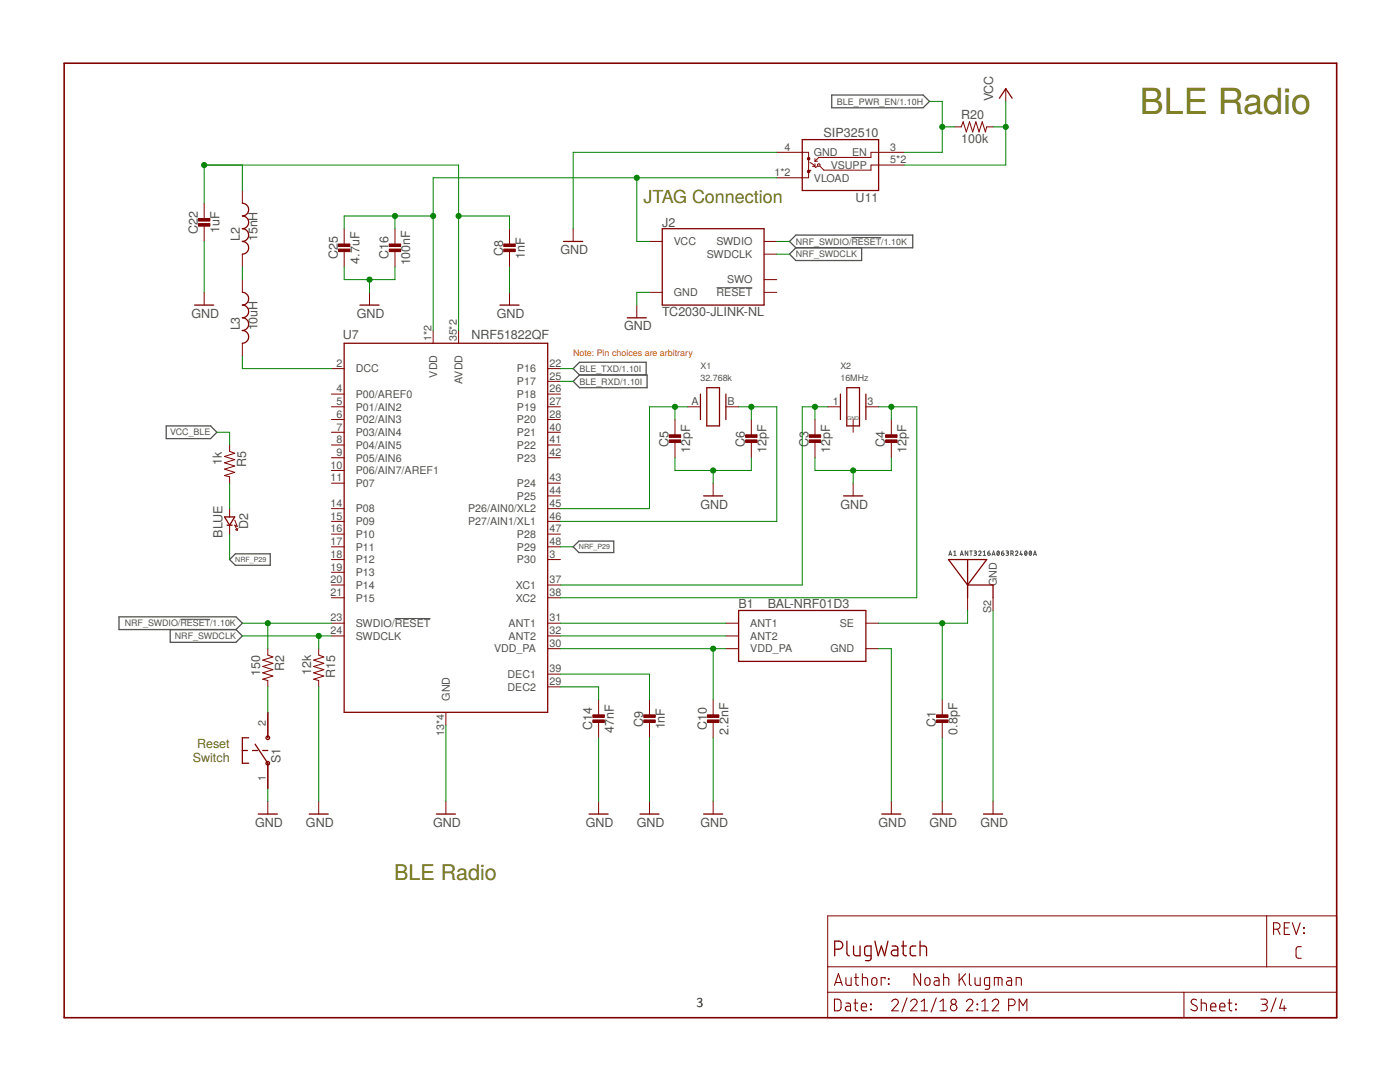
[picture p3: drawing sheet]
<svg xmlns="http://www.w3.org/2000/svg" width="279mm" height="216mm" viewBox="0 0 279 216" stroke-linecap="round" stroke-linejoin="round" font-family="sans-serif">
<g fill="none" stroke="#505050" stroke-width=".2">
<path d="M143 57.4h7.1M169.9 47.4h6M189.4 110.8l.3-.9 .2 .9M189.4 110.6h.5M190.3 110.8h.5M190.3 110.1l.3-.2v.9M191.6 110.8l.3-.9 .3 .9M191.7 110.6h.5M193.1 109.9v.9l-.5-.9v.9M193.5 109.9h.5M193.8 109.9v.9M194.4 109.9l.4 .1 .1 .1-.1 .2h-.3"/>
<path d="M194.6 110.3l.3 .3-.2 .2h-.3M195.3 110.1a.25 .25 0 0 1 .4-.2 .25 .25 0 0 1 0 .4l-.4 .5h.5M196.2 110.8h.5M196.2 110.1l.3-.2v.9M197.1 110.3h.3a.24 .24 0 0 1 .2 .3 .24 .24 0 0 1-.3 .2 .24 .24 0 0 1-.2-.2zM197.5 109.9l-.2 .2-.2 .2M198 110.8l.3-.9 .3 .9M198.1 110.6h.4M199.1 110a.4 .4 0 0 1 .4 .4 .4 .4 0 0 1-.4 .4l-.2-.4zM199.4 110.1l-.4 .5M199.9 110.3h.3a.24 .24 0 0 1 .2 .3 .24 .24 0 0 1-.3 .2 .24 .24 0 0 1-.2-.2zM200.3 109.9l-.3 .2-.1 .2"/>
<path d="M200.8 109.9l.5 .1-.1 .3h-.3M201 110.3l.2 .1v.3l-.4 .1M201.7 110.4h.3M202 110.4l.2-.1v-.3l-.5-.1v.9M202 110.4l.2 .4M202.6 110.1a.25 .25 0 0 1 .4-.2 .25 .25 0 0 1 .1 .4l-.5 .5h.5M203.8 109.9l-.2 .7h.4M203.9 110.4v.4M204.6 110a.41 .41 0 0 1 .4 .4 .41 .41 0 0 1-.4 .4l-.1-.4zM204.9 110.1l-.4 .5M205.5 110a.4 .4 0 0 1 .4 .4 .4 .4 0 0 1-.4 .4l-.1-.4zM205.8 110.1l-.4 .5"/>
<path d="M206.2 110.8l.3-.9 .3 .9M206.3 110.6h.5M36 123.6h6M78.8 123.4h7.1"/>
</g>
<path d="M166 19h18.2l1.3 1.2-1.3 1.3h-18.2zM157.6 48.2l1.2-1.3h23.4v2.5h-23.4zM158.8 49.4l-1.2 1.3 1.2 1.3h13.2v-2.6M114.4 76.1l1.3-1.3h13.4v2.6h-13.4zM115.7 74.8l-1.3-1.2 1.3-1.3h13.2v2.5M33.2 85h8.8l1.3 1.3-1.3 1.2h-8.8zM45.8 111.7l1.2-1.2h6.9v2.3h-6.9zM114.4 109.1l1.1-1.1h7v2.3h-7zM23.7 123.1h23.4l1.3 1.3-1.3 1.2h-23.4zM34 125.6v2.6h13.1l1.3-1.3-1.3-1.3" fill="none" stroke="#505050" stroke-width=".25"/>
<g fill="none" stroke="#800000" stroke-width=".25">
<path d="M199.5 19.6l1.2-1.9 1.3 1.9M160.1 27.9h15.2v10.1h-15.2zM48.4 40.6a1.27 1.27 0 0 1 1.2 1.2 1.27 1.27 0 0 1-1.2 1.3 1.27 1.27 0 0 1 1.2 1.3 1.27 1.27 0 0 1-1.2 1.2 1.27 1.27 0 0 1 1.2 1.3 1.27 1.27 0 0 1-1.2 1.3 1.27 1.27 0 0 1 1.2 1.2 1.27 1.27 0 0 1-1.2 1.3M48.4 58.3a1.27 1.27 0 0 1 1.2 1.3 1.27 1.27 0 0 1-1.2 1.3 1.27 1.27 0 0 1 1.2 1.2 1.27 1.27 0 0 1-1.2 1.3 1.27 1.27 0 0 1 1.2 1.3 1.27 1.27 0 0 1-1.2 1.3 1.27 1.27 0 0 1 1.2 1.2 1.27 1.27 0 0 1-1.2 1.3M112.5 48.2h3.8M132.2 45.6h20.3v15.3h-20.3zM38.8 60.9h3.9M68.7 68.5h40.6v73.6h-40.6zM71.8 60.9h3.8M99.8 60.9h3.8M125.2 63.4h3.8M139.8 78.6v5.1"/>
<path d="M141.1 77.4h2.5v7.6h-2.5zM144.9 78.6v5.1M167.7 78.6v5.1M169 77.4h2.5v7.6h-2.5zM172.8 78.6v5.1M140.4 99h3.8M168.4 99h3.8M44.8 103.1h2l-1 1.7zM45.3 104.8h1M189.3 111.7h7.6l-3.8 5zM193.1 111.7v7.6M193.1 116.7h5.1v2.6"/>
<path d="M147.4 121.8h25.4v10.2h-25.4zM48.4 149.8h1M49.6 147.2h-1.2v5.1h1.2M50.4 149.8h1M50.9 148.5l2.5 3.8v5.1M52.4 149.8h1M53.4 142.1v5.1M51.5 162.4h3.9M61.7 162.4h3.8M87.1 162.4h3.8M117.6 162.4h3.8M127.7 162.4h3.8"/>
<path d="M140.4 162.4h3.8M176 162.4h3.8M186.1 162.4h3.8M196.3 162.4h3.8M166.6 189.4h.8a.8 .8 0 0 0 .8-.8 .8 .8 0 0 0-.8-.8h-.8v2.9M169 187.8v2.4l.1 .3 .4 .2M170.3 188.8l.1 1.6 .4 .3h.8v-1.9M173.8 190.7h-.9l-.3-.2v-1.2l.2-.5h1v2.4a.47 .47 0 0 1-.4 .5h-.7M174.6 187.8l.7 2.9 .6-1.9 .7 1.9 .6-2.9M178 188.8h.8l.4 .3v1.6h-.8a.57 .57 0 0 1-.5-.6 .57 .57 0 0 1 .5-.5h.8M179.9 188.8h1M180.3 187.8v2.6l.3 .3h.3"/>
<path d="M182.8 188.8h-1l-.1 .5v1.2l.3 .2h.8M183.6 188.8h.8a.47 .47 0 0 1 .5 .5v1.4M183.6 187.8v2.9"/>
<circle cx="53.4" cy="152.3" r=".36"/>
<circle cx="53.4" cy="147.2" r=".36"/>
</g>
<g fill="none" stroke="#800000" stroke-width=".2">
<path d="M200.7 17.7v2.5M48.4 38v2.6M155 30.4h6.4v1M161.4 31.9v3.6h-6.4M161.6 32.4l1 .8M161.8 34l-.4 .2M162.1 33.2h.5M162.6 31.7v.5M162.6 32.7v.5M162.6 32.2h.6M163.2 33.2l-.5 .2M180.4 30.4h-6.6v1h-10.4l-.8 .8"/>
<path d="M180.4 32.9h-6.6v1.1h-9.4l-.7-.8M190.6 25.3h1.2l.4-1 .6 2 .7-2 .6 2 .7-2 .6 2 .6-2 .7 2 .2-1h1.3M40.7 40.6v3M40.7 44.9v3.3M40.7 58.3v2.6M48.4 50.7v2.6M48.4 55.8v2.5M68.7 45.6v3.1M68.7 50v3.3M73.7 58.3v2.6M78.8 45.6v3.1M78.8 50v3.3"/>
<path d="M101.7 45.6v3.1M101.7 50v3.3M101.7 58.3v2.6M114.4 45.6v2.6M129.6 58.3h2.6M129.6 48.2h2.6M152.5 58.3h2.5M152.5 50.7h2.5M152.5 48.2h2.5M152.5 55.8h2.5M48.4 68.5v2.5M66.1 73.6h2.6"/>
<path d="M66.1 78.6h2.6M86.4 66v2.5M91.5 66v2.5M109.3 73.6h2.5M109.3 78.6h2.5M109.3 76.1h2.5M127.1 60.9v2.5M45.8 88.8v1.3l1 .3-2 .7 2 .6-2 .7 2 .6-2 .6 2 .7-2 .6 1 .2v1.3M66.1 81.2h2.6M66.1 83.7h2.6M66.1 86.3h2.6M66.1 88.8h2.6"/>
<path d="M66.1 91.3h2.6M66.1 93.9h2.6M66.1 96.4h2.6M109.3 81.2h2.5M109.3 83.7h2.5M109.3 86.3h2.5M109.3 88.8h2.5M109.3 91.3h2.5M109.3 96.4h2.5M109.3 99h2.5M134.7 83.7v3.1M134.7 88v3.3"/>
<path d="M137.2 81.2h2.6M142.3 96.4v2.6M144.9 81.2h2.5M149.9 83.7v3.1M149.9 88v3.3M162.6 83.7v3.1M162.6 88v3.3M165.2 81.2h2.5M170.3 83.7v2.6M170.3 96.4v2.6M172.8 81.2h2.5M177.9 83.7v3.1"/>
<path d="M177.9 88v3.3M45.8 101.5v1.6M45.8 104.8v1.8M46.8 103.8l.5 1.3-.5-.3 .5 1M47 105.7l.3 .1M47.5 105.4l-.2 .4M66.1 101.5h2.6M66.1 104h2.6M66.1 106.6h2.6M66.1 109.1h2.6M66.1 111.7h2.6M66.1 114.2h2.6"/>
<path d="M66.1 116.7h2.6M66.1 119.3h2.6M109.3 101.5h2.5M109.3 104h2.5M109.3 106.6h2.5M109.3 109.1h2.5M109.3 111.7h2.5M109.3 116.7h2.5M109.3 119.3h2.5M193.1 119.3v2.5M198.2 119.3v2.5M53.4 129.4v1.3l1.1 .4-2.1 .6 2.1 .7-2.1 .6 2.1 .6-2.1 .7 2.1 .6-2.1 .6 1 .3v1.3"/>
<path d="M63.6 129.4v1.3l1 .4-2 .6 2 .7-2 .6 2 .6-2 .7 2 .6-2 .6 1 .3v1.3M66.1 124.4h2.6M66.1 126.9h2.6M109.3 124.4h2.5M109.3 126.9h2.5M109.3 129.4h2.5M109.3 134.5h2.5M109.3 137.1h2.5M119.5 139.6v3M129.6 139.6v3M142.3 139.6v3M144.9 124.4h2.5"/>
<path d="M144.9 126.9h2.5M144.9 129.4h2.5M172.8 124.4h2.5M172.8 129.4h2.5M188 139.6v3M53.4 142.1v5.1M53.4 152.3v5.1M53.4 159.9v2.5M63.6 159.9v2.5M89 142.1v2.6M89 159.9v2.5M119.5 143.9v3.3"/>
<path d="M119.5 159.9v2.5M129.6 143.9v3.3M129.6 159.9v2.5M142.3 143.9v3.3M142.3 159.9v2.5M177.9 159.9v2.5M188 143.9v3.3M188 159.9v2.5M198.2 159.9v2.5M165.2 182.8h101.6v20.3h-101.6zM165.2 192.9h101.6M165.2 198h101.6"/>
<path d="M236.3 198v5.1M252.8 182.8v10.1"/>
<circle cx="163.4" cy="32.9" r=".25"/>
</g>
<g fill="#800000" stroke="#800000" stroke-width=".2">
<path d="M141.2 142.6h2.3v.6h-2.3z"/>
<path d="M141.2 143.7h2.3v.5h-2.3z"/>
<path d="M118.3 142.6h2.3v.6h-2.3z"/>
<path d="M118.3 143.7h2.3v.5h-2.3z"/>
<path d="M77.7 48.7h2.3v.5h-2.3z"/>
<path d="M77.7 49.7h2.3v.5h-2.3z"/>
<path d="M186.9 142.6h2.3v.6h-2.3z"/>
<path d="M186.9 143.7h2.3v.5h-2.3z"/>
<path d="M39.6 43.6h2.3v.5h-2.3z"/>
<path d="M39.6 44.6h2.3v.5h-2.3z"/>
<path d="M67.5 48.7h2.3v.5h-2.3z"/>
<path d="M67.5 49.7h2.3v.5h-2.3z"/>
<path d="M161.5 86.8h2.3v.5h-2.3z"/>
<path d="M161.5 87.8h2.3v.5h-2.3z"/>
<path d="M176.7 86.8h2.3v.5h-2.3z"/>
<path d="M176.7 87.8h2.3v.5h-2.3z"/>
<path d="M133.6 86.8h2.2v.5h-2.2z"/>
<path d="M133.6 87.8h2.2v.5h-2.2z"/>
<path d="M148.8 86.8h2.3v.5h-2.3z"/>
<path d="M148.8 87.8h2.3v.5h-2.3z"/>
<path d="M100.5 48.7h2.3v.5h-2.3z"/>
<path d="M100.5 49.7h2.3v.5h-2.3z"/>
<path d="M128.5 142.6h2.3v.6h-2.3z"/>
<path d="M128.5 143.7h2.3v.5h-2.3z"/>
</g>
<path d="M12.8 12.6h254v190.5h-254z" fill="none" stroke="#800000" stroke-width=".32"/>
<g fill="none" stroke="#800000" stroke-width=".21">
<path d="M166.5 199.4h.9l.4 .4 .1 1.3-.2 .3-.3 .3h-.9zM166.5 196.6l.8-2.3 .8 2.3M166.8 196h1.1M168.8 195.1v1.3l.4 .2h.7v-1.5M170.5 195.1h.8M170.7 199.4v2.1l.5 .2M170.8 194.3v2.1l.5 .2M172.1 195.1l.9 .1 .1 .3v1.1M172.1 194.3v2.3M174.1 195.2l.5-.1a.92 .92 0 0 1 .2 1.5h-.4l-.3-.2-.1-.3zM176.6 195.3v-.2h-.7v1.5M177.3 195.3l.1 .1z"/>
<path d="M177.3 196.3l.1 .1zM178 199.9a.65 .65 0 0 1 .9-.5 .65 .65 0 0 1 .2 1l-1.1 1.3h1.3M181 199.1l-1 2.9M181.7 199.9a.64 .64 0 0 1 1-.5 .64 .64 0 0 1 .1 1l-1.1 1.3h1.3M183.7 194.3v2.3l-1.3-2.3v2.3M183.8 199.9l.7-.5v2.3M184.7 195.2l.5-.1a.92 .92 0 0 1 .2 1.5h-.4l-.4-.3zM186.5 195.1h.7l.2 .2v1.3h-.6a.46 .46 0 0 1-.4-.4 .46 .46 0 0 1 .4-.5h.6M186.9 199.1l-1.1 2.9M187.6 199.9l.6-.5v2.3M188.3 195.1l1 .1 .1 1.4M188.3 194.3v2.3"/>
<path d="M191.4 194.3v2.3M191.9 195.2l.8 1.4M192.7 194.3l-1.3 1.4M192.9 199.9a.64 .64 0 0 1 .9-.5 .64 .64 0 0 1 .2 1l-1.1 1.3h1.3M193.5 194.3v2.1l.3 .2M194.6 195.1v1.1l.1 .3 .3 .1h.6v-1.5M195.9 199.9l.7-.5v2.3M197.5 196.6h-.8l-.2-.2v-1.1l.2-.2h.8v1.9l-.2 .4h-.7M198 199.9a.64 .64 0 0 1 .9-.5 .64 .64 0 0 1 .2 1l-1.1 1.3h1.3M198.4 196.6v-1.5l1.5 .1 .1 1.4M199.2 195.1v1.5M201 195.1h.7l.2 .4v1.1h-.6a.46 .46 0 0 1-.4-.4 .46 .46 0 0 1 .4-.5h.6"/>
<path d="M202.8 196.6v-1.5l.9 .1 .1 1.4M238.8 199.6a.58 .58 0 0 0-.9-.1 .58 .58 0 0 0 .1 .8l.7 .4a.54 .54 0 0 1 .2 .8 .54 .54 0 0 1-.8 .2l-.4-.3M239.7 199.4v2.3M245.3 199.4l.1 2.1 .5 .2M251.6 199.4h.8a.52 .52 0 0 1 .5 .5 .52 .52 0 0 1-.5 .5h-.5M254.2 185.4h.6a.65 .65 0 0 0 .7-.6 .65 .65 0 0 0-.7-.7h-.6v2.4M254.7 199.1l-1.1 2.9M255 185.4l.5 1.1M255.9 199.4l-.5 1.8h1.3M256.3 185.2h.8M257.4 184.1h-1.1v2.4h1.1M257.9 184.1l.8 2.4 .8-2.4"/>
<path d="M259.7 188.9h-.7l-.3 .5v1.5l.3 .3h.7M260.2 185.1l.1 .1zM260.2 186.1l.1 .2zM168.8 200.2h.7l.2 .3v1.2h-.6a.46 .46 0 0 1-.4-.5 .46 .46 0 0 1 .4-.4h.6M170.4 200.2h.8M171.9 200.9h1a.54 .54 0 0 0-.3-.7 .54 .54 0 0 0-.7 .5l.1 .9 .9 .1M173.7 200.3l.2 .2zM173.7 201.4l.2 .1zM183.8 201.7h1.3M187.6 201.7h1.3M195 201.4l.1 .1zM195 200.3l.1 .2z"/>
<path d="M195.9 201.7h1.3M201.3 200.7h.7a.65 .65 0 0 0 .6-.7 .65 .65 0 0 0-.6-.6h-.7v2.3M203.4 201.7v-2.3l.8 1.3 .7-1.3v2.3M239.7 200.2l1 .1 .1 1.4M241.6 200.9h1.1a.54 .54 0 0 0-.4-.7 .54 .54 0 0 0-.7 .5l.1 .9 1 .1M243.4 200.9h1.1a.54 .54 0 0 0-.4-.7 .54 .54 0 0 0-.7 .5l.1 .9 1 .1M245.1 200.2h.8M246.6 201.4l.1 .1zM246.6 200.3l.1 .2zM252.3 200.4a.65 .65 0 0 1 .6 .7 .65 .65 0 0 1-.6 .6h-.7M256.3 200.7v1"/>
<circle cx="190.3" cy="199.9" r=".52"/>
<circle cx="190.3" cy="201" r=".65"/>
</g>
<g fill="#800000" stroke="#800000" stroke-width=".2">
<circle cx="161.4" cy="31.7" r=".25"/>
<circle cx="161.4" cy="34.2" r=".25"/>
</g>
<g fill="none" stroke="#008000" stroke-width=".2">
<path d="M48.4 32.9v5.1M127.1 35.5v12.7h2.5M155 30.4h-40.6v15.2M155 35.5h-68.6v30.5M185.5 20.2h2.5v10.2h-7.6M188 25.3h2.6M198.2 25.3h2.5M200.7 20.2v12.7h-20.3M40.7 40.6v-7.7h50.8v33.1M40.7 48.2v10.1M48.4 53.3v2.5M68.7 53.3v2.5h10.1v-2.5"/>
<path d="M73.7 55.8v2.5M78.8 43.1v2.5M86.4 43.1h-17.7v2.5M91.5 43.1h10.2v2.5M101.7 53.3v5M129.6 58.3h-2.5v2.6M155 50.7h2.6M155 48.2h2.6M48.4 71v2.6h17.7M111.8 76.1h2.6M111.8 73.6h2.6M43.3 86.3h2.5v2.5"/>
<path d="M45.8 96.4v5.1M134.7 91.3v2.6h15.2v-2.6M134.7 81.2v2.5M137.2 81.2h-7.6v20.3h-17.8M142.3 93.9v2.5M147.4 81.2h7.6v22.8h-43.2M149.9 81.2v2.5M162.6 91.3v2.6h15.3v-2.6M162.6 81.2v2.5M165.2 81.2h-5.1v35.5h-48.3M170.3 93.9v2.5M175.3 81.2h7.7v38.1h-71.2"/>
<path d="M177.9 81.2v2.5M45.8 106.6v5.1M111.8 109.1h2.6M48.4 124.4h17.7M48.4 126.9h17.7M53.4 124.4v5M53.4 137.1v5M63.6 126.9v2.5M63.6 137.1v22.8M111.8 129.4h33.1M111.8 137.1h7.7v2.5M111.8 134.5h17.8v5.1"/>
<path d="M111.8 124.4h33.1M111.8 126.9h33.1M142.3 129.4v10.2M175.3 129.4h2.6v30.5M188 124.4v15.2M193.1 121.8v2.6h-17.8M198.2 121.8v38.1M53.4 157.4v2.5M89 144.7v15.2M119.5 147.2v12.7M129.6 147.2v12.7M142.3 147.2v12.7"/>
<path d="M188 147.2v12.7"/>
</g>
<g fill="#008000" stroke="#008000" stroke-width=".2">
<circle cx="40.7" cy="32.9" r=".51"/>
<circle cx="91.5" cy="43.1" r=".51"/>
<circle cx="188" cy="25.3" r=".51"/>
<circle cx="73.7" cy="55.8" r=".51"/>
<circle cx="170.3" cy="93.9" r=".51"/>
<circle cx="142.3" cy="93.9" r=".51"/>
<circle cx="188" cy="124.4" r=".51"/>
<circle cx="162.6" cy="81.2" r=".51"/>
<circle cx="177.9" cy="81.2" r=".51"/>
<circle cx="149.9" cy="81.2" r=".51"/>
<circle cx="134.7" cy="81.2" r=".51"/>
<circle cx="63.6" cy="126.9" r=".51"/>
<circle cx="53.4" cy="124.4" r=".51"/>
<circle cx="200.7" cy="25.3" r=".51"/>
<circle cx="127.1" cy="35.5" r=".51"/>
<circle cx="78.8" cy="43.1" r=".51"/>
<circle cx="86.4" cy="43.1" r=".51"/>
<circle cx="142.3" cy="129.4" r=".51"/>
</g>
<text font-size="7.2" fill="#808000" x="227.5" y="22.8">BLE Radio</text>
<text font-size="4.3" fill="#808000" x="78.7" y="175.6">BLE Radio</text>
<text font-size="3.6" fill="#808000" x="128.4" y="40.6">JTAG Connection</text>
<text font-size="2.7" x="139" y="200.9">3</text>
<g font-size="2.5" fill="#505050">
<text x="191.8" y="23.8">R20</text>
<text x="198.2" y="20.2" transform="rotate(-90 198.2 20.2)">VCC</text>
<text x="164.4" y="27.3">SIP32510</text>
<text x="191.8" y="28.6">100k</text>
<text x="170.8" y="40.3">U11</text>
<text x="39.5" y="46.6" transform="rotate(-90 39.5 46.6)">C22</text>
<text x="43.8" y="46.5" transform="rotate(-90 43.8 46.5)">1uF</text>
<text x="132.2" y="45.4">J2</text>
<text x="47.9" y="48.2" transform="rotate(-90 47.9 48.2)">L2</text>
<text x="51.4" y="48.2" transform="rotate(-90 51.4 48.2)">15nH</text>
<text x="67.4" y="51.7" transform="rotate(-90 67.4 51.7)">C25</text>
<text x="71.7" y="52.6" transform="rotate(-90 71.7 52.6)">4.7uF</text>
<text x="77.6" y="51.7" transform="rotate(-90 77.6 51.7)">C16</text>
<text x="81.9" y="53" transform="rotate(-90 81.9 53)">100nF</text>
<text x="100.4" y="51" transform="rotate(-90 100.4 51)">C8</text>
<text x="104.7" y="51.6" transform="rotate(-90 104.7 51.6)">1nF</text>
<text x="111.8" y="50.7">GND</text>
<text x="38.2" y="63.4">GND</text>
<text x="47.9" y="65.9" transform="rotate(-90 47.9 65.9)">L3</text>
<text x="51.4" y="65.9" transform="rotate(-90 51.4 65.9)">10uH</text>
<text x="71.2" y="63.4">GND</text>
<text x="99.2" y="63.4">GND</text>
<text x="124.5" y="65.9">GND</text>
<text x="132.2" y="63.2">TC2030-JLINK-NL</text>
<text x="68.4" y="67.7">U7</text>
<text x="94.1" y="67.7">NRF51822QF</text>
<text x="133.4" y="89.1" transform="rotate(-90 133.4 89.1)">C5</text>
<text x="148.7" y="89.1" transform="rotate(-90 148.7 89.1)">C6</text>
<text x="161.4" y="89.1" transform="rotate(-90 161.4 89.1)">C3</text>
<text x="176.6" y="89.1" transform="rotate(-90 176.6 89.1)">C4</text>
<text x="44.3" y="92.7" transform="rotate(-90 44.3 92.7)">1k</text>
<text x="49.1" y="93.3" transform="rotate(-90 49.1 93.3)">R5</text>
<text x="137.8" y="90.4" transform="rotate(-90 137.8 90.4)">12pF</text>
<text x="153" y="90.4" transform="rotate(-90 153 90.4)">12pF</text>
<text x="165.7" y="90.4" transform="rotate(-90 165.7 90.4)">12pF</text>
<text x="180.9" y="90.4" transform="rotate(-90 180.9 90.4)">12pF</text>
<text x="139.8" y="101.5">GND</text>
<text x="167.7" y="101.5">GND</text>
<text x="44.4" y="107.3" transform="rotate(-90 44.4 107.3)">BLUE</text>
<text x="49.5" y="105.6" transform="rotate(-90 49.5 105.6)">D2</text>
<text x="147.4" y="121.3">B1</text>
<text x="153.2" y="121.3">BAL-NRF01D3</text>
<text x="51.9" y="134.9" transform="rotate(-90 51.9 134.9)">150</text>
<text x="56.7" y="133.9" transform="rotate(-90 56.7 133.9)">R2</text>
<text x="62.1" y="134.7" transform="rotate(-90 62.1 134.7)">12k</text>
<text x="66.9" y="135.3" transform="rotate(-90 66.9 135.3)">R15</text>
<text x="118.2" y="145.7" transform="rotate(-90 118.2 145.7)">C14</text>
<text x="122.5" y="146.3" transform="rotate(-90 122.5 146.3)">47nF</text>
<text x="128.4" y="145" transform="rotate(-90 128.4 145)">C9</text>
<text x="132.7" y="145.6" transform="rotate(-90 132.7 145.6)">1nF</text>
<text x="141.1" y="145.7" transform="rotate(-90 141.1 145.7)">C10</text>
<text x="145.4" y="146.6" transform="rotate(-90 145.4 146.6)">2.2nF</text>
<text x="186.8" y="145" transform="rotate(-90 186.8 145)">C1</text>
<text x="191.1" y="146.6" transform="rotate(-90 191.1 146.6)">0.8pF</text>
<text x="56" y="152.3" transform="rotate(-90 56 152.3)">S1</text>
<text x="50.9" y="165">GND</text>
<text x="61.1" y="165">GND</text>
<text x="86.5" y="165">GND</text>
<text x="116.9" y="165">GND</text>
<text x="127.1" y="165">GND</text>
<text x="139.8" y="165">GND</text>
<text x="175.3" y="165">GND</text>
<text x="185.5" y="165">GND</text>
<text x="195.7" y="165">GND</text>
</g>
<g font-size="2.5" fill="#808000">
<text x="39.3" y="149.3">Reset</text>
<text x="38.5" y="152">Switch</text>
</g>
<g font-size="2.1" fill="#505050">
<text x="154.5" y="35.1">1*2</text>
<text x="156.6" y="30">4</text>
<text x="162.4" y="31.2">GND</text>
<text x="165.8" y="33.7">VSUPP</text>
<text x="170" y="31.2">EN</text>
<text x="177.7" y="30">3</text>
<text x="177.7" y="32.6">5*2</text>
<text x="162.4" y="36.2">VLOAD</text>
<text x="134.5" y="48.9">VCC</text>
<text x="141.1" y="51.5">SWDCLK</text>
<text x="143" y="48.9">SWDIO</text>
<text x="134.5" y="59.1">GND</text>
<text x="143" y="59.1">RESET</text>
<text x="145.1" y="56.6">SWO</text>
<text x="86.1" y="68.1" transform="rotate(-90 86.1 68.1)">1*2</text>
<text x="91.2" y="68.1" transform="rotate(-90 91.2 68.1)">35*2</text>
<text x="67.1" y="73.2">2</text>
<text x="71" y="74.3">DCC</text>
<text x="87.2" y="75.3" transform="rotate(-90 87.2 75.3)">VDD</text>
<text x="92.3" y="76.6" transform="rotate(-90 92.3 76.6)">AVDD</text>
<text x="103.2" y="74.3">P16</text>
<text x="103.2" y="76.9">P17</text>
<text x="109.7" y="73.2">22</text>
<text x="109.7" y="75.7">25</text>
<text x="67.1" y="78.3">4</text>
<text x="67.1" y="80.8">5</text>
<text x="67.1" y="83.4">6</text>
<text x="71" y="79.4">P00/AREF0</text>
<text x="71" y="81.9">P01/AIN2</text>
<text x="103.2" y="79.4">P18</text>
<text x="103.2" y="81.9">P19</text>
<text x="109.7" y="78.3">26</text>
<text x="109.7" y="80.8">27</text>
<text x="109.7" y="83.4">28</text>
<text x="138" y="80.8">A</text>
<text x="145.2" y="80.8">B</text>
<text x="166.2" y="80.8">1</text>
<text x="173.2" y="80.8">3</text>
<text x="67.1" y="85.9">7</text>
<text x="67.1" y="88.4">8</text>
<text x="71" y="84.5">P02/AIN3</text>
<text x="71" y="87">P03/AIN4</text>
<text x="71" y="89.6">P04/AIN5</text>
<text x="103.2" y="84.5">P20</text>
<text x="103.2" y="87">P21</text>
<text x="103.2" y="89.6">P22</text>
<text x="109.7" y="85.9">40</text>
<text x="109.7" y="88.4">41</text>
<text x="65.9" y="93.5">10</text>
<text x="67.1" y="91">9</text>
<text x="71" y="92.1">P05/AIN6</text>
<text x="71" y="94.6">P06/AIN7/AREF1</text>
<text x="103.2" y="92.1">P23</text>
<text x="109.7" y="91">42</text>
<text x="65.9" y="96.1">11</text>
<text x="65.9" y="101.1">14</text>
<text x="71" y="97.2">P07</text>
<text x="103.2" y="97.2">P24</text>
<text x="103.2" y="99.7">P25</text>
<text x="109.7" y="96.1">43</text>
<text x="109.7" y="98.6">44</text>
<text x="109.7" y="101.1">45</text>
<text x="65.9" y="103.7">15</text>
<text x="65.9" y="106.2">16</text>
<text x="71" y="102.3">P08</text>
<text x="71" y="104.8">P09</text>
<text x="71" y="107.3">P10</text>
<text x="93.4" y="102.3">P26/AIN0/XL2</text>
<text x="93.4" y="104.8">P27/AIN1/XL1</text>
<text x="103.2" y="107.3">P28</text>
<text x="109.7" y="103.7">46</text>
<text x="109.7" y="106.2">47</text>
<text x="65.9" y="108.8">17</text>
<text x="65.9" y="111.3">18</text>
<text x="65.9" y="113.8">19</text>
<text x="71" y="109.9">P11</text>
<text x="71" y="112.4">P12</text>
<text x="103.2" y="109.9">P29</text>
<text x="103.2" y="112.4">P30</text>
<text x="109.7" y="108.8">48</text>
<text x="109.7" y="111.3">3</text>
<text x="65.9" y="116.4">20</text>
<text x="65.9" y="118.9">21</text>
<text x="71" y="115">P13</text>
<text x="71" y="117.5">P14</text>
<text x="102.9" y="117.5">XC1</text>
<text x="109.7" y="116.4">37</text>
<text x="109.7" y="118.9">38</text>
<text x="199" y="116.9" transform="rotate(-90 199 116.9)">GND</text>
<text x="65.9" y="124">23</text>
<text x="71" y="120">P15</text>
<text x="71" y="125.1">SWDIO/RESET</text>
<text x="101.5" y="125.1">ANT1</text>
<text x="102.9" y="120">XC2</text>
<text x="109.7" y="124">31</text>
<text x="149.7" y="125.1">ANT1</text>
<text x="167.6" y="125.1">SE</text>
<text x="197.8" y="122.3" transform="rotate(-90 197.8 122.3)">S2</text>
<text x="65.9" y="126.5">24</text>
<text x="71" y="127.7">SWDCLK</text>
<text x="98.6" y="130.2">VDD_PA</text>
<text x="101.5" y="127.7">ANT2</text>
<text x="109.7" y="126.5">32</text>
<text x="109.7" y="129.1">30</text>
<text x="149.7" y="127.7">ANT2</text>
<text x="149.7" y="130.2">VDD_PA</text>
<text x="165.7" y="130.2">GND</text>
<text x="101.3" y="135.3">DEC1</text>
<text x="101.3" y="137.8">DEC2</text>
<text x="109.7" y="134.2">39</text>
<text x="109.7" y="136.7">29</text>
<text x="89.8" y="139.8" transform="rotate(-90 89.8 139.8)">GND</text>
<text x="53.1" y="144.9" transform="rotate(-90 53.1 144.9)">2</text>
<text x="88.6" y="146.9" transform="rotate(-90 88.6 146.9)">13*4</text>
<text x="53.1" y="155.8" transform="rotate(-90 53.1 155.8)">1</text>
</g>
<g font-size="1.8" fill="#505050">
<text x="167" y="20.9">BLE_PWR_EN/1.10H</text>
<text x="158.8" y="51.3">NRF_SWDCLK</text>
<text x="158.8" y="48.8">NRF_SWDIO/RESET/1.10K</text>
<text x="115.7" y="76.7">BLE_RXD/1.10I</text>
<text x="115.7" y="74.2">BLE_TXD/1.10I</text>
<text x="139.8" y="76.1">32.768k</text>
<text x="139.8" y="73.6">X1</text>
<text x="167.7" y="76.1">16MHz</text>
<text x="167.7" y="73.6">X2</text>
<text x="34" y="86.9">VCC_BLE</text>
<text x="24.9" y="125">NRF_SWDIO/RESET/1.10K</text>
<text x="34.9" y="127.5">NRF_SWDCLK</text>
</g>
<text font-size="1.8" fill="#c60" x="114.4" y="71">Note: Pin choices are arbitrary</text>
<g font-size="1.4" fill="#505050">
<text x="47" y="112.2">NRF_P29</text>
<text x="115.5" y="109.6">NRF_P29</text>
</g>
<text font-size="1.1" fill="#505050" x="169.1" y="83.7">GND</text>
</svg>
